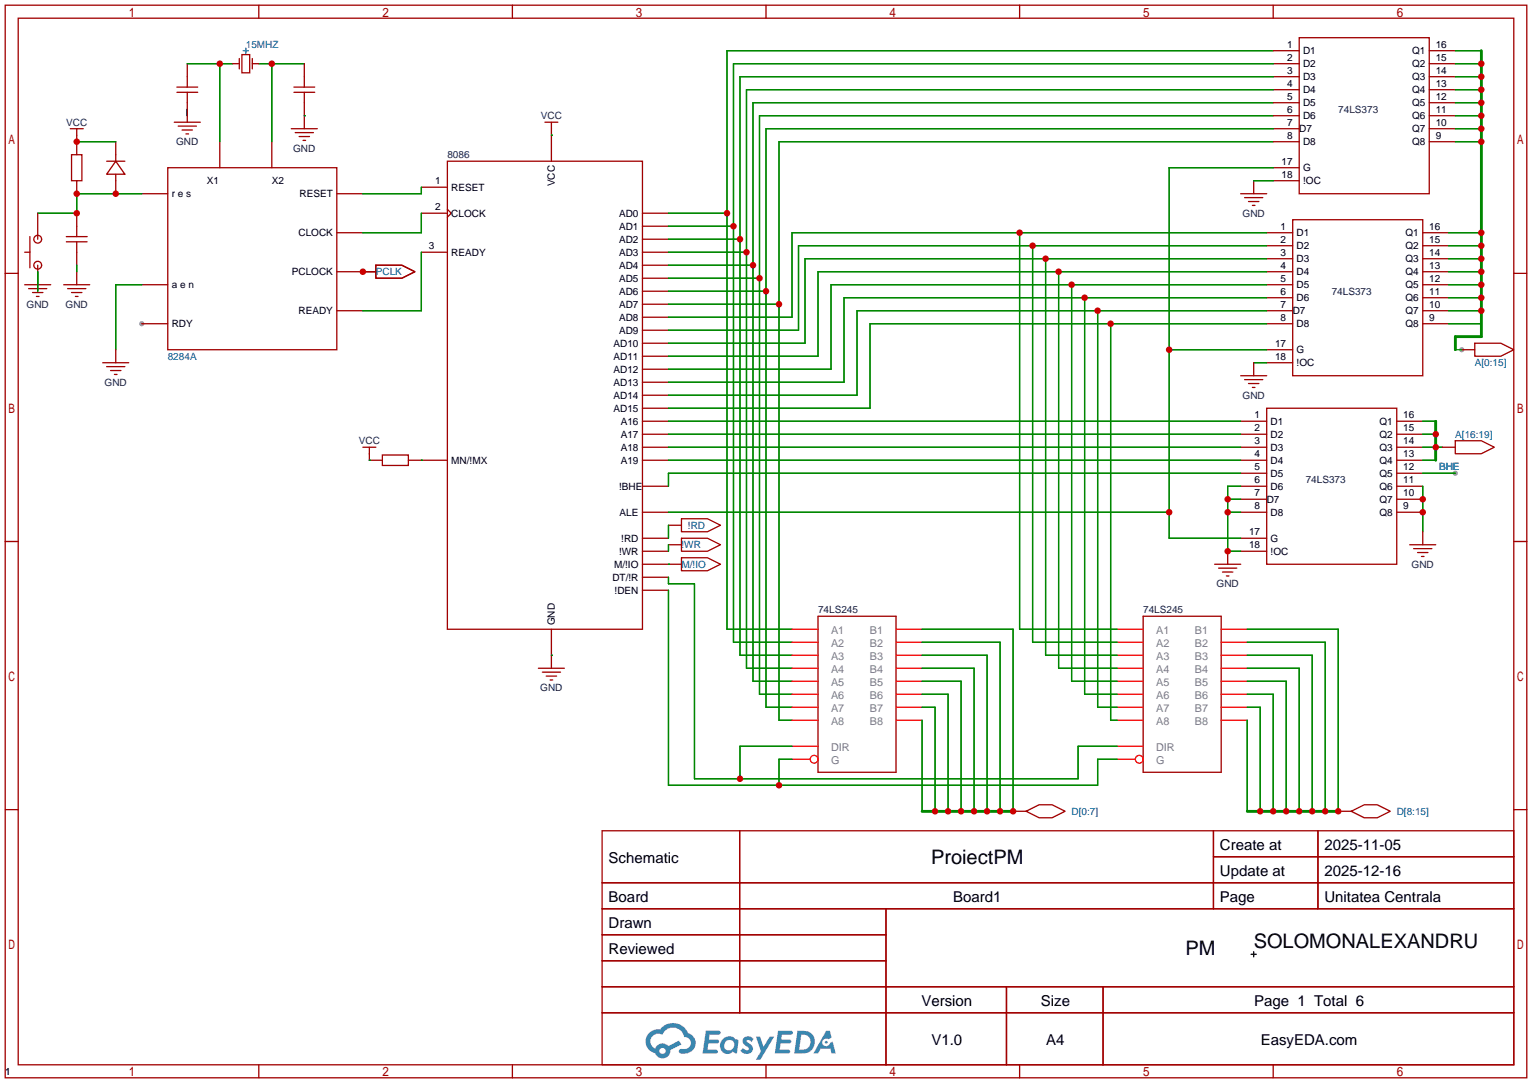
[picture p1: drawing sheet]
<svg xmlns="http://www.w3.org/2000/svg" width="299mm" height="212mm" viewBox="0 0 299 212" stroke-linecap="round" stroke-linejoin="round" font-family="sans-serif">
<g fill="#999">
<circle cx="27.7" cy="63.2" r=".51"/>
<circle cx="285.5" cy="68.3" r=".51"/>
<circle cx="284.2" cy="92.5" r=".51"/>
</g>
<g fill="none" stroke="#a10000" stroke-width=".25">
<path d="M1 1h297.2v209.6h-297.2zM3.6 3.6h292.1v204.4h-292.1zM50.5 1v2.6M100.1 1v2.6M149.6 1v2.6M199.1 1v2.6M248.7 1v2.6M1 53.4h2.6M295.7 53.4h2.5M1 105.8h2.6M295.7 105.8h2.5M1 158.2h2.6"/>
<path d="M295.7 158.2h2.5M117.6 162.3h178.1v45.7h-178.1zM117.6 172.5h178.1M117.6 177.5h178.1M144.5 162.3v35.6M173 177.5v30.5M237 162.3v15.2M237 167.4h58.7M257.4 162.3v15.2M117.6 182.6h55.4M117.6 192.8h178.1M117.6 187.7h55.4"/>
<path d="M117.6 197.9h178.1M196.6 192.8v15.2M215.4 192.8v15.2M50.5 208v2.6M100.1 208v2.6M149.6 208v2.6M199.1 208v2.6M248.7 208v2.6"/>
</g>
<g fill="#5487ff">
<path d="M145.3 202.7a1.3 1.3 0 0 1 1.9 .3l-.4 .6a.54 .54 0 0 0-.9-.2l.1 .2a1.58 1.58 0 0 1 1 1.5 1.43 1.43 0 0 1-2.4 .2l.5-.6a.64 .64 0 0 0 .5 .5 .64 .64 0 0 0 .7-.3l-.2-.2a1.35 1.35 0 0 1-.9-1.8z"/>
<path d="M147.6 202.5h.9l.6 2 1.2-2h.9l-2.7 4.6h-.9l1-1.7z"/>
<path d="M137.8 201.4h1.7a1.31 1.31 0 0 1 1.2 .2 .4 .4 0 0 1-.3 .5l-1.8 .1-.1 .9h1.6a.4 .4 0 0 1 .4 .4 .4 .4 0 0 1-.5 .4h-1.6l-.2 1.2h.8a1.23 1.23 0 0 1 1.2 .2 .39 .39 0 0 1-.4 .5h-2.6z"/>
<path d="M151.9 201.4h1.7a1.32 1.32 0 0 1 1.2 .2 .39 .39 0 0 1-.3 .5l-1.8 .1-.1 .9h1.6a.4 .4 0 0 1 .4 .4 .4 .4 0 0 1-.4 .4h-1.7l-.2 1.2h.8a1.23 1.23 0 0 1 1.2 .1 .39 .39 0 0 1-.4 .6h-2.6z"/>
<path d="M161.3 201.4h.8l.3 1.3-.6 .4a.75 .75 0 0 0-1.1 .3 .75 .75 0 0 0 .5 1 .75 .75 0 0 0 .9-.7l.5-.2 .6 2.3h-.8l-.3-.9h-1.8l-.5 .9h-1z"/>
<path d="M155.7 201.4l-.6 4.4h1.5a2.27 2.27 0 0 0 2.6-2.2 2.27 2.27 0 0 0-2.7-2.2zM156.5 202.1a1.5 1.5 0 0 1 1.8 1.6 1.5 1.5 0 0 1-1.9 1.4h-.3z"/>
<path d="M141.2 203a1.6 1.6 0 0 0-.3 2.3 1.6 1.6 0 0 0 2.3 .2l.7 .3 .3-2.4-.1-.3-.5-.1a1.58 1.58 0 0 0-2.4 0zM141.8 203.5a.99 .99 0 0 1 1.6 .3 .99 .99 0 0 1-.9 1.4 .94 .94 0 0 1-1-.6 .94 .94 0 0 1 .3-1.1z"/>
<path d="M126.8 201.8a2.37 2.37 0 0 0 1.1 4 1.54 1.54 0 0 0 1.8 1 1.54 1.54 0 0 0 1.2-1.6l2.2-1.1-.5-.8-2 1a1.57 1.57 0 0 0-2.7 .5 1.5 1.5 0 0 1-.7-2.1 1.5 1.5 0 0 1 2.2-.5 2.23 2.23 0 0 1 2.3-1.4 2.23 2.23 0 0 1 2 1.8 1.16 1.16 0 0 1 1.2 1.1 1.16 1.16 0 0 1-1.1 1.2h-.7a.47 .47 0 0 0-.5 .4 .47 .47 0 0 0 .4 .5 2.17 2.17 0 0 0 2.5-.9 2.17 2.17 0 0 0-.3-2.7l-.8-.4a3.2 3.2 0 0 0-5.5-.7l-1.1 .1zM128.8 205.3a.6 .6 0 0 1 1.2 0 .6 .6 0 0 1-1.2 0z"/>
<circle cx="161.4" cy="203.6" r=".28"/>
</g>
<g fill="none" stroke="#a10000" stroke-width=".25">
<path d="M34.5 17h4.1M34.5 18h4.1M36.6 12.4v4.6M36.6 18v5.9M45.5 12.4h1.2M46.7 11.4v2.1M47.2 10.7h1.6v3.5h-1.6zM49.3 12.4h1.2M49.3 11.4v2.1M57.4 17h4.1M57.4 18h4.1M59.4 12.4v4.6"/>
<path d="M59.4 18v7.1M248.7 9.9h5M248.7 12.4h5M248.7 15h5M248.7 17.5h5M253.7 7.4h25.4v30.4h-25.4zM279.1 9.9h5.1M279.1 12.4h5.1M279.1 15h5.1M279.1 17.5h5.1M13.7 25.1h2.6M14 30.2h2v5.1h-2z"/>
<path d="M15 25.1v5.1M15 35.3v2.5M20.8 31.5h3.6M22.6 31.5l1.8 2.5h-3.6zM22.6 27.7v3.8M22.6 34v3.8M27.7 37.8h5.1M32.8 32.8h33v35.5h-33zM34 23.9h5.1M34.8 24.6h3.6M35.6 25.4h2M36.3 26.2h.5"/>
<path d="M42.9 27.7v5.1M53.1 27.7v5.1M56.9 25.1h5.1M57.7 25.9h3.5M58.4 26.7h2.1M59.2 27.4h.5M65.8 37.8h5.1M82.3 36.6h5.1M87.4 31.5h38.1v91.4h-38.1zM106.4 23.9h2.6M107.7 23.9v7.6M242.3 37.8h5.1"/>
<path d="M243.1 38.6h3.5M243.8 39.4h2.1M244.9 35.3v2.5M248.7 25.1h5M248.7 20.1h5M248.7 22.6h5M248.7 27.7h5M248.7 32.8h5M248.7 35.3h5M279.1 25.1h5.1M279.1 20.1h5.1M279.1 22.6h5.1"/>
<path d="M279.1 27.7h5.1M4.8 49.3h1M4.8 55.6h5.1M5.6 56.4h3.5M5.8 46.2v6.1M6.3 57.2h2.1M7.1 57.9h.5M7.4 41.7v5M7.4 51.8v5.1M12.4 55.6h5.1M13 46.2h4M13 47.2h4"/>
<path d="M13.2 56.4h3.6M14 57.2h2M14.7 57.9h.5M15 41.7v4.5M15 47.2v4.6M15 53.1v2.5M27.7 55.6h5.1M65.8 45.5h5.1M65.8 53.1h7.6M73.4 51.8h5.1l2.5 1.3-2.5 1.3h-5.1zM82.3 41.7h5.1M82.3 49.3h5.1"/>
<path d="M87.4 40.9l.7 .8-.7 .7M125.5 41.7h5.1M125.5 49.3h5.1M125.5 44.2h5.1M125.5 46.7h5.1M125.5 51.8h5.1M125.5 54.4h5.1M125.5 56.9h5.1M125.5 59.4h5.1M244.6 40.1h.5M247.4 55.6h5.1M247.4 45.5h5.1"/>
<path d="M247.4 53.1h5.1M247.4 48h5.1M247.4 50.5h5.1M247.4 58.2h5.1M252.5 42.9h25.4v30.5h-25.4zM277.9 55.6h5.1M277.9 45.5h5.1M277.9 53.1h5.1M277.9 48h5.1M277.9 50.5h5.1M277.9 58.2h5.1M20.1 70.9h5"/>
<path d="M20.8 71.6h3.6M21.6 72.4h2M22.4 73.2h.5M22.6 68.3v2.6M27.7 63.2h5.1M65.8 60.7h5.1M125.5 62h5.1M125.5 64.5h5.1M125.5 67.1h5.1M125.5 69.6h5.1M125.5 72.1h5.1M125.5 74.7h5.1"/>
<path d="M125.5 77.2h5.1M125.5 79.8h5.1M242.3 73.4h5.1M243.1 74.2h3.5M243.8 74.9h2.1M244.6 75.7h.5M244.9 70.9v2.5M247.4 79.8h25.4v30.4h-25.4zM247.4 63.2h5.1M247.4 60.7h5.1M247.4 68.3h5.1M247.4 70.9h5.1"/>
<path d="M277.9 63.2h5.1M277.9 60.7h5.1M285.5 68.3h2.5M288 67.1h5.1l2.6 1.2-2.6 1.3h-5.1zM70.9 87.4h2.5M72.1 87.4v2.5h2.6M74.7 88.9h5.1v2h-5.1zM79.8 89.9h7.6M125.5 89.9h5.1M125.5 95h5.1M125.5 82.3h5.1M125.5 84.8h5.1"/>
<path d="M125.5 87.4h5.1M242.3 89.9h5.1M242.3 95h5.1M242.3 82.3h5.1M242.3 84.8h5.1M242.3 87.4h5.1M242.3 92.5h5.1M242.3 97.5h5.1M272.8 89.9h5.1M272.8 95h5.1M272.8 82.3h5.1M272.8 84.8h5.1"/>
<path d="M272.8 87.4h5.1M272.8 92.5h5.1M272.8 97.5h5.1M281.7 87.4h2.5M284.2 86.1h5.1l2.5 1.3-2.5 1.2h-5.1zM125.5 100.1h5.1M125.5 105.2h5.1M125.5 107.7h5.1M125.5 110.2h7.6M125.5 112.8h5.1M125.5 115.3h5.1M130.6 106.4h2.5"/>
<path d="M130.6 102.6h2.5M133.1 101.3h5.1l2.5 1.3-2.5 1.3h-5.1zM133.1 105.2h5.1l2.5 1.2-2.5 1.3h-5.1zM133.1 109h5.1l2.5 1.2-2.5 1.3h-5.1zM237.2 110.2h5.1M238 111h3.6M238.8 111.8h2M239.5 112.5h.5M239.8 107.7v2.5M242.3 100.1h5.1M242.3 105.2h5.1M242.3 107.7h5.1"/>
<path d="M272.8 100.1h5.1M275.3 106.4h5.1M276.1 107.2h3.6M276.9 107.9h2M277.6 108.7h.5M277.9 103.9v2.5M105.2 130.6h5M105.9 131.3h3.6M106.7 132.1h2M107.4 132.8h.5M107.7 122.9v7.7M159.8 120.4h15.2v30.5h-15.2z"/>
<path d="M223.3 120.4h15.2v30.5h-15.2zM197.9 158.5h2.5M200.4 158.5l2.5-1.3h2.6l2.5 1.3-2.5 1.3h-2.6zM261.4 158.5h2.5M263.9 158.5l2.5-1.3h2.6l2.5 1.3-2.5 1.3h-2.6z"/>
<circle cx="7.4" cy="46.7" r=".76"/>
<circle cx="7.4" cy="51.8" r=".76"/>
</g>
<g fill="none" stroke="#008700" stroke-width=".25">
<path d="M36.6 12.4h8.9M42.9 12.4v15.3M50.5 12.4h8.9M53.1 12.4v15.3M248.7 12.4h-105.4v113.1h11.4M248.7 9.9h-106.7v113h12.7M248.7 17.5h-102.9v113.1h8.9M248.7 15h-104.2v113h10.2M284.2 12.4h5.1M284.2 9.9h5.1v53.3h-6.3M284.2 17.5h5.1M284.2 15h5.1"/>
<path d="M15 27.7h7.6M27.7 37.8h-12.7v3.9h-7.6M36.6 21.3v1.3M59.4 22.6h.1M82.3 36.6v1.2h-11.4M107.7 26.4h.1M244.9 35.3h3.8M248.7 27.7h-96.6v113h2.6M248.7 22.6h-100.4v113h6.4M248.7 20.1h-101.6v113h7.6M248.7 25.1h-99.1v113.1h5.1M248.7 32.8h-20.4v72.4h14"/>
<path d="M284.2 27.7h5.1M284.2 22.6h5.1M284.2 20.1h5.1M284.2 25.1h5.1M7.4 53.1v3.8M15 51.8v1.3M27.7 55.6h-5.1v12.7M70.9 53.1h.1M82.3 41.7v3.8h-11.4M82.3 49.3v11.4h-11.4M130.6 41.7h11.4M130.6 54.4h17.7"/>
<path d="M130.6 51.8h16.5M130.6 59.4h21.5M130.6 56.9h19M130.6 49.3h15.2M130.6 44.2h12.7M130.6 46.7h13.9M199.1 45.5v77.4h19.1M201.7 48v77.5h16.5M204.2 50.5v77.5h14M206.8 53.1v77.5h11.4M209.3 55.6v77.5h8.9M211.8 58.2v77.4h6.4"/>
<path d="M247.4 45.5h-92.7v16.5h-24.1M247.4 55.6h-85.1v16.5h-31.7M247.4 58.2h-82.6v16.5h-34.2M247.4 50.5h-90.2v16.6h-26.6M247.4 53.1h-87.6v16.5h-29.2M247.4 48h-91.4v16.5h-25.4M283 45.5h6.3M283 55.6h6.3M283 58.2h6.3M283 50.5h6.3M283 53.1h6.3M283 48h6.3"/>
<path d="M214.4 60.7v77.5h3.8M216.9 63.2v77.5h1.3M228.3 68.3h19.1M244.9 70.9h2.5M247.4 60.7h-80v16.5h-36.8M247.4 63.2h-77.5v16.6h-39.3M283 60.7h6.3M72.1 89.9h.1M82.3 89.9h.1M130.6 84.8h111.7M130.6 82.3h111.7M130.6 87.4h111.7"/>
<path d="M130.6 89.9h111.7M239.8 97.5h2.5M242.3 92.5h-111.7v2.5M242.3 95h-2.5v12.7h2.5M277.9 84.8h2.5M277.9 92.5h6.3M277.9 95v8.9M277.9 82.3h2.5v7.6h-2.5M277.9 87.4h3.8M130.6 110.2h.1M130.6 115.3v38.1h83.8v-5.1h3.8M130.6 102.6v2.6"/>
<path d="M130.6 106.4v1.3M130.6 112.8v1.2h5v38.1h75v-6.3h7.6M130.6 100.1h97.7M239.8 100.1h2.5M107.7 128h.1M180.1 122.9h17.8v35.6h-17.8v-17.8M180.1 135.6h5.1v22.9M180.1 133.1h7.6v25.4M180.1 138.2h2.5v20.3M180.1 130.6h10.1v27.9M180.1 125.5h15.2v33M180.1 128h12.7v30.5"/>
<path d="M243.6 122.9h17.8v35.6h-17.8v-17.8M243.6 135.6h5.1v22.9M243.6 133.1h7.6v25.4M243.6 138.2h2.5v20.3M243.6 130.6h10.1v27.9M243.6 125.5h15.2v33M243.6 128h12.7v30.5M154.7 148.3h-2.6v5.1M154.7 145.8h-10.2v6.3"/>
</g>
<g fill="none" stroke="#f00" stroke-width=".25">
<path d="M154.7 122.9h5.1M154.7 125.5h5.1M154.7 128h5.1M154.7 130.6h5.1M154.7 133.1h5.1M154.7 135.6h5.1M154.7 138.2h5.1M175 122.9h5.1M175 125.5h5.1M175 128h5.1M175 130.6h5.1M175 133.1h5.1"/>
<path d="M175 135.6h5.1M175 138.2h5.1M218.2 122.9h5.1M218.2 125.5h5.1M218.2 128h5.1M218.2 130.6h5.1M218.2 133.1h5.1M218.2 135.6h5.1M218.2 138.2h5.1M238.5 122.9h5.1M238.5 125.5h5.1M238.5 128h5.1"/>
<path d="M238.5 130.6h5.1M238.5 133.1h5.1M238.5 135.6h5.1M238.5 138.2h5.1M154.7 145.8h5.1M154.7 140.7h5.1M154.7 148.3h3.5M175 140.7h5.1M218.2 145.8h5.1M218.2 140.7h5.1M218.2 148.3h3.5M238.5 140.7h5.1"/>
<circle cx="159" cy="148.3" r=".76"/>
<circle cx="222.5" cy="148.3" r=".76"/>
</g>
<path d="M289.3 9.9v55.9h-5.1v2.5M280.4 82.3v7.6M180.1 158.5h17.8M243.6 158.5h17.8" fill="none" stroke="#008700" stroke-width=".51"/>
<path d="M284.2 68.3h1.3" fill="none" stroke="#090" stroke-width=".25"/>
<path d="M47.5 9.9h1M48 9.4v1" fill="none" stroke="#00f" stroke-width=".25"/>
<path d="M244.3 186.4h1.1M244.9 185.9v1" fill="none" stroke="#000" stroke-width=".25"/>
<g fill="#c00">
<circle cx="15" cy="27.7" r=".63"/>
<circle cx="22.6" cy="37.8" r=".63"/>
<circle cx="15" cy="37.8" r=".63"/>
<circle cx="15" cy="41.7" r=".63"/>
<circle cx="42.9" cy="12.4" r=".63"/>
<circle cx="53.1" cy="12.4" r=".63"/>
<circle cx="142" cy="41.7" r=".63"/>
<circle cx="148.3" cy="54.4" r=".63"/>
<circle cx="147.1" cy="51.8" r=".63"/>
<circle cx="152.1" cy="59.4" r=".63"/>
<circle cx="149.6" cy="56.9" r=".63"/>
<circle cx="145.8" cy="49.3" r=".63"/>
<circle cx="143.3" cy="44.2" r=".63"/>
<circle cx="144.5" cy="46.7" r=".63"/>
<circle cx="152.1" cy="153.4" r=".63"/>
<circle cx="144.5" cy="152.1" r=".63"/>
<circle cx="199.1" cy="45.5" r=".63"/>
<circle cx="214.4" cy="60.7" r=".63"/>
<circle cx="211.8" cy="58.2" r=".63"/>
<circle cx="209.3" cy="55.6" r=".63"/>
<circle cx="204.2" cy="50.5" r=".63"/>
<circle cx="206.8" cy="53.1" r=".63"/>
<circle cx="277.9" cy="97.5" r=".63"/>
<circle cx="277.9" cy="100.1" r=".63"/>
<circle cx="246.1" cy="158.5" r=".63"/>
<circle cx="248.7" cy="158.5" r=".63"/>
<circle cx="251.2" cy="158.5" r=".63"/>
<circle cx="253.7" cy="158.5" r=".63"/>
<circle cx="256.3" cy="158.5" r=".63"/>
<circle cx="258.8" cy="158.5" r=".63"/>
<circle cx="261.4" cy="158.5" r=".63"/>
<circle cx="197.9" cy="158.5" r=".63"/>
<circle cx="195.3" cy="158.5" r=".63"/>
<circle cx="192.8" cy="158.5" r=".63"/>
<circle cx="190.2" cy="158.5" r=".63"/>
<circle cx="187.7" cy="158.5" r=".63"/>
<circle cx="185.2" cy="158.5" r=".63"/>
<circle cx="182.6" cy="158.5" r=".63"/>
<circle cx="280.4" cy="84.8" r=".63"/>
<circle cx="280.4" cy="87.4" r=".63"/>
<circle cx="289.3" cy="45.5" r=".63"/>
<circle cx="289.3" cy="48" r=".63"/>
<circle cx="289.3" cy="50.5" r=".63"/>
<circle cx="289.3" cy="53.1" r=".63"/>
<circle cx="289.3" cy="55.6" r=".63"/>
<circle cx="289.3" cy="58.2" r=".63"/>
<circle cx="289.3" cy="60.7" r=".63"/>
<circle cx="289.3" cy="27.7" r=".63"/>
<circle cx="289.3" cy="25.1" r=".63"/>
<circle cx="289.3" cy="22.6" r=".63"/>
<circle cx="289.3" cy="20.1" r=".63"/>
<circle cx="289.3" cy="17.5" r=".63"/>
<circle cx="289.3" cy="15" r=".63"/>
<circle cx="289.3" cy="12.4" r=".63"/>
<circle cx="70.9" cy="53.1" r=".63"/>
<circle cx="201.7" cy="48" r=".63"/>
<circle cx="216.9" cy="63.2" r=".63"/>
<circle cx="228.3" cy="68.3" r=".63"/>
<circle cx="228.3" cy="100.1" r=".63"/>
<circle cx="239.8" cy="107.7" r=".63"/>
<circle cx="239.8" cy="100.1" r=".63"/>
<circle cx="239.8" cy="97.5" r=".63"/>
</g>
<g font-size="3.9">
<text x="181.8" y="168.8">ProiectPM</text>
<text x="244.9" y="185.3">SOLOMONALEXANDRU</text>
<text x="231.5" y="186.6">PM</text>
</g>
<g font-size="2.9">
<text x="238.3" y="166.1">Create at</text>
<text x="258.7" y="166.1">2025-11-05</text>
<text x="118.9" y="168.6">Schematic</text>
<text x="238.3" y="171.1">Update at</text>
<text x="258.7" y="171.1">2025-12-16</text>
<text x="118.9" y="176.2">Board</text>
<text x="186.1" y="176.2">Board1</text>
<text x="238.3" y="176.2">Page</text>
<text x="258.7" y="176.2">Unitatea Centrala</text>
<text x="118.9" y="181.3">Drawn</text>
<text x="118.9" y="186.4">Reviewed</text>
<text x="180" y="196.5">Version</text>
<text x="203.3" y="196.5">Size</text>
<text x="244.9" y="196.5">Page 1 Total 6</text>
<text x="181.9" y="204.2">V1.0</text>
<text x="204.3" y="204.2">A4</text>
<text x="246.2" y="204.2">EasyEDA.com</text>
</g>
<g font-size="2.1" fill="#7e7e7e">
<text x="162.3" y="123.8">A1</text>
<text x="169.9" y="123.8">B1</text>
<text x="225.8" y="123.8">A1</text>
<text x="233.4" y="123.8">B1</text>
<text x="162.3" y="126.3">A2</text>
<text x="162.3" y="128.9">A3</text>
<text x="162.3" y="131.4">A4</text>
<text x="169.9" y="131.4">B4</text>
<text x="169.9" y="128.9">B3</text>
<text x="169.9" y="126.3">B2</text>
<text x="225.8" y="126.3">A2</text>
<text x="225.8" y="128.9">A3</text>
<text x="225.8" y="131.4">A4</text>
<text x="233.4" y="131.4">B4</text>
<text x="233.4" y="128.9">B3</text>
<text x="233.4" y="126.3">B2</text>
<text x="162.3" y="133.9">A5</text>
<text x="162.3" y="136.5">A6</text>
<text x="169.9" y="136.5">B6</text>
<text x="169.9" y="133.9">B5</text>
<text x="225.8" y="133.9">A5</text>
<text x="225.8" y="136.5">A6</text>
<text x="233.4" y="136.5">B6</text>
<text x="233.4" y="133.9">B5</text>
<text x="162.3" y="139">A7</text>
<text x="162.3" y="141.6">A8</text>
<text x="169.9" y="141.6">B8</text>
<text x="169.9" y="139">B7</text>
<text x="225.8" y="139">A7</text>
<text x="225.8" y="141.6">A8</text>
<text x="233.4" y="141.6">B8</text>
<text x="233.4" y="139">B7</text>
<text x="162.3" y="146.6">DIR</text>
<text x="162.3" y="149.2">G</text>
<text x="225.8" y="146.6">DIR</text>
<text x="225.8" y="149.2">G</text>
</g>
<g font-size="2" fill="#00f">
<text x="48" y="9.3">15MHZ</text>
<text x="73.4" y="53.8">PCLK</text>
<text x="32.8" y="70.3">8284A</text>
<text x="288" y="71.6">A[0:15]</text>
<text x="284.2" y="85.5">A[16:19]</text>
<text x="281.1" y="91.9">BHE</text>
<text x="133.1" y="107.1">!WR</text>
<text x="134.4" y="103.3">!RD</text>
<text x="133.1" y="110.9">M/!IO</text>
<text x="209.3" y="159.2">D[0:7]</text>
<text x="272.8" y="159.2">D[8:15]</text>
</g>
<g font-size="2">
<text x="251.4" y="9.3">1</text>
<text x="251.4" y="11.9">2</text>
<text x="254.5" y="10.6">D1</text>
<text x="275.8" y="10.6">Q1</text>
<text x="280.4" y="11.9">15</text>
<text x="280.4" y="9.3">16</text>
<text x="251.4" y="14.4">3</text>
<text x="251.4" y="16.9">4</text>
<text x="254.5" y="13.1">D2</text>
<text x="254.5" y="15.7">D3</text>
<text x="275.8" y="15.7">Q3</text>
<text x="275.8" y="13.1">Q2</text>
<text x="280.4" y="16.9">13</text>
<text x="280.4" y="14.4">14</text>
<text x="251.4" y="19.5">5</text>
<text x="251.4" y="22">6</text>
<text x="254.5" y="18.2">D4</text>
<text x="254.5" y="20.8">D5</text>
<text x="254.5" y="23.3">D6</text>
<text x="275.8" y="23.3">Q6</text>
<text x="275.8" y="20.8">Q5</text>
<text x="275.8" y="18.2">Q4</text>
<text x="280.4" y="22">11</text>
<text x="280.4" y="19.5">12</text>
<text x="251.4" y="24.6">7</text>
<text x="251.4" y="27.1">8</text>
<text x="253.7" y="25.8">D7</text>
<text x="254.5" y="28.4">D8</text>
<text x="275.8" y="28.4">Q8</text>
<text x="275.8" y="25.8">Q7</text>
<text x="280.4" y="27.1">9</text>
<text x="280.4" y="24.6">10</text>
<text x="40.4" y="36">X1</text>
<text x="53.1" y="36">X2</text>
<text x="85" y="36">1</text>
<text x="250.3" y="32.2">17</text>
<text x="250.3" y="34.7">18</text>
<text x="254.5" y="33.5">G</text>
<text x="254.5" y="36">!OC</text>
<text x="33.5" y="38.5">r e s</text>
<text x="58.5" y="38.5">RESET</text>
<text x="85" y="41.1">2</text>
<text x="88.1" y="37.3">RESET</text>
<text x="108.4" y="36.4" transform="rotate(-90 108.4 36.4)">VCC</text>
<text x="58.3" y="46.2">CLOCK</text>
<text x="88.1" y="42.3">CLOCK</text>
<text x="120.9" y="42.3">AD0</text>
<text x="120.9" y="44.9">AD1</text>
<text x="120.9" y="47.4">AD2</text>
<text x="250.1" y="44.9">1</text>
<text x="250.1" y="47.4">2</text>
<text x="253.2" y="46.2">D1</text>
<text x="274.5" y="46.2">Q1</text>
<text x="279.1" y="47.4">15</text>
<text x="279.1" y="44.9">16</text>
<text x="57" y="53.8">PCLOCK</text>
<text x="83.7" y="48.7">3</text>
<text x="88.1" y="50">READY</text>
<text x="120.9" y="50">AD3</text>
<text x="120.9" y="52.5">AD4</text>
<text x="250.1" y="50">3</text>
<text x="250.1" y="52.5">4</text>
<text x="253.2" y="48.7">D2</text>
<text x="253.2" y="51.2">D3</text>
<text x="253.2" y="53.8">D4</text>
<text x="274.5" y="53.8">Q4</text>
<text x="274.5" y="51.2">Q3</text>
<text x="274.5" y="48.7">Q2</text>
<text x="279.1" y="52.5">13</text>
<text x="279.1" y="50">14</text>
<text x="33.5" y="56.3">a e n</text>
<text x="120.9" y="55">AD5</text>
<text x="120.9" y="57.6">AD6</text>
<text x="250.1" y="55">5</text>
<text x="250.1" y="57.6">6</text>
<text x="253.2" y="56.3">D5</text>
<text x="253.2" y="58.9">D6</text>
<text x="274.5" y="58.9">Q6</text>
<text x="274.5" y="56.3">Q5</text>
<text x="279.1" y="57.6">11</text>
<text x="279.1" y="55">12</text>
<text x="33.5" y="63.9">RDY</text>
<text x="58.3" y="61.4">READY</text>
<text x="120.9" y="60.1">AD7</text>
<text x="120.9" y="62.7">AD8</text>
<text x="120.9" y="65.2">AD9</text>
<text x="250.1" y="60.1">7</text>
<text x="250.1" y="62.7">8</text>
<text x="252.5" y="61.4">D7</text>
<text x="253.2" y="63.9">D8</text>
<text x="274.5" y="63.9">Q8</text>
<text x="274.5" y="61.4">Q7</text>
<text x="279.1" y="62.7">9</text>
<text x="279.1" y="60.1">10</text>
<text x="119.8" y="67.7">AD10</text>
<text x="119.8" y="70.3">AD11</text>
<text x="249" y="67.7">17</text>
<text x="249" y="70.3">18</text>
<text x="253.2" y="69">G</text>
<text x="253.2" y="71.6">!OC</text>
<text x="119.8" y="72.8">AD12</text>
<text x="119.8" y="75.4">AD13</text>
<text x="119.8" y="77.9">AD14</text>
<text x="119.8" y="80.4">AD15</text>
<text x="121.2" y="83">A16</text>
<text x="245" y="81.7">1</text>
<text x="248.2" y="83">D1</text>
<text x="269.4" y="83">Q1</text>
<text x="274.1" y="81.7">16</text>
<text x="121.2" y="85.5">A17</text>
<text x="121.2" y="88.1">A18</text>
<text x="245" y="84.3">2</text>
<text x="245" y="86.8">3</text>
<text x="245" y="89.3">4</text>
<text x="248.2" y="85.5">D2</text>
<text x="248.2" y="88.1">D3</text>
<text x="269.4" y="88.1">Q3</text>
<text x="269.4" y="85.5">Q2</text>
<text x="274.1" y="89.3">13</text>
<text x="274.1" y="86.8">14</text>
<text x="274.1" y="84.3">15</text>
<text x="88.1" y="90.6">MN/!MX</text>
<text x="120.9" y="95.7">!BHE</text>
<text x="121.2" y="90.6">A19</text>
<text x="245" y="91.9">5</text>
<text x="245" y="94.4">6</text>
<text x="248.2" y="90.6">D4</text>
<text x="248.2" y="93.1">D5</text>
<text x="248.2" y="95.7">D6</text>
<text x="269.4" y="95.7">Q6</text>
<text x="269.4" y="93.1">Q5</text>
<text x="269.4" y="90.6">Q4</text>
<text x="274.1" y="94.4">11</text>
<text x="274.1" y="91.9">12</text>
<text x="121" y="100.8">ALE</text>
<text x="245" y="97">7</text>
<text x="245" y="99.5">8</text>
<text x="247.4" y="98.2">D7</text>
<text x="248.2" y="100.8">D8</text>
<text x="269.4" y="100.8">Q8</text>
<text x="269.4" y="98.2">Q7</text>
<text x="274.1" y="99.5">9</text>
<text x="274.1" y="97">10</text>
<text x="121.3" y="105.8">!RD</text>
<text x="244" y="104.6">17</text>
<text x="244" y="107.1">18</text>
<text x="248.2" y="105.8">G</text>
<text x="119.6" y="113.5">DT/!R</text>
<text x="119.9" y="110.9">M/!IO</text>
<text x="120.9" y="108.4">!WR</text>
<text x="248.2" y="108.4">!OC</text>
<text x="120" y="116">!DEN</text>
<text x="108.4" y="122.2" transform="rotate(-90 108.4 122.2)">GND</text>
</g>
<g font-size="2" fill="#000080">
<text x="105.6" y="23.3">VCC</text>
<text x="261.4" y="22">74LS373</text>
<text x="12.9" y="24.6">VCC</text>
<text x="34.4" y="28.4">GND</text>
<text x="57.3" y="29.6">GND</text>
<text x="87.4" y="30.9">8086</text>
<text x="242.7" y="42.3">GND</text>
<text x="260.1" y="57.6">74LS373</text>
<text x="5.2" y="60.1">GND</text>
<text x="12.8" y="60.1">GND</text>
<text x="20.4" y="75.4">GND</text>
<text x="242.7" y="77.9">GND</text>
<text x="70.1" y="86.8">VCC</text>
<text x="255" y="94.4">74LS373</text>
<text x="275.7" y="110.9">GND</text>
<text x="159.8" y="119.8">74LS245</text>
<text x="223.3" y="119.8">74LS245</text>
<text x="237.6" y="114.7">GND</text>
<text x="105.5" y="135.1">GND</text>
<text x="1" y="210">1</text>
</g>
</svg>
